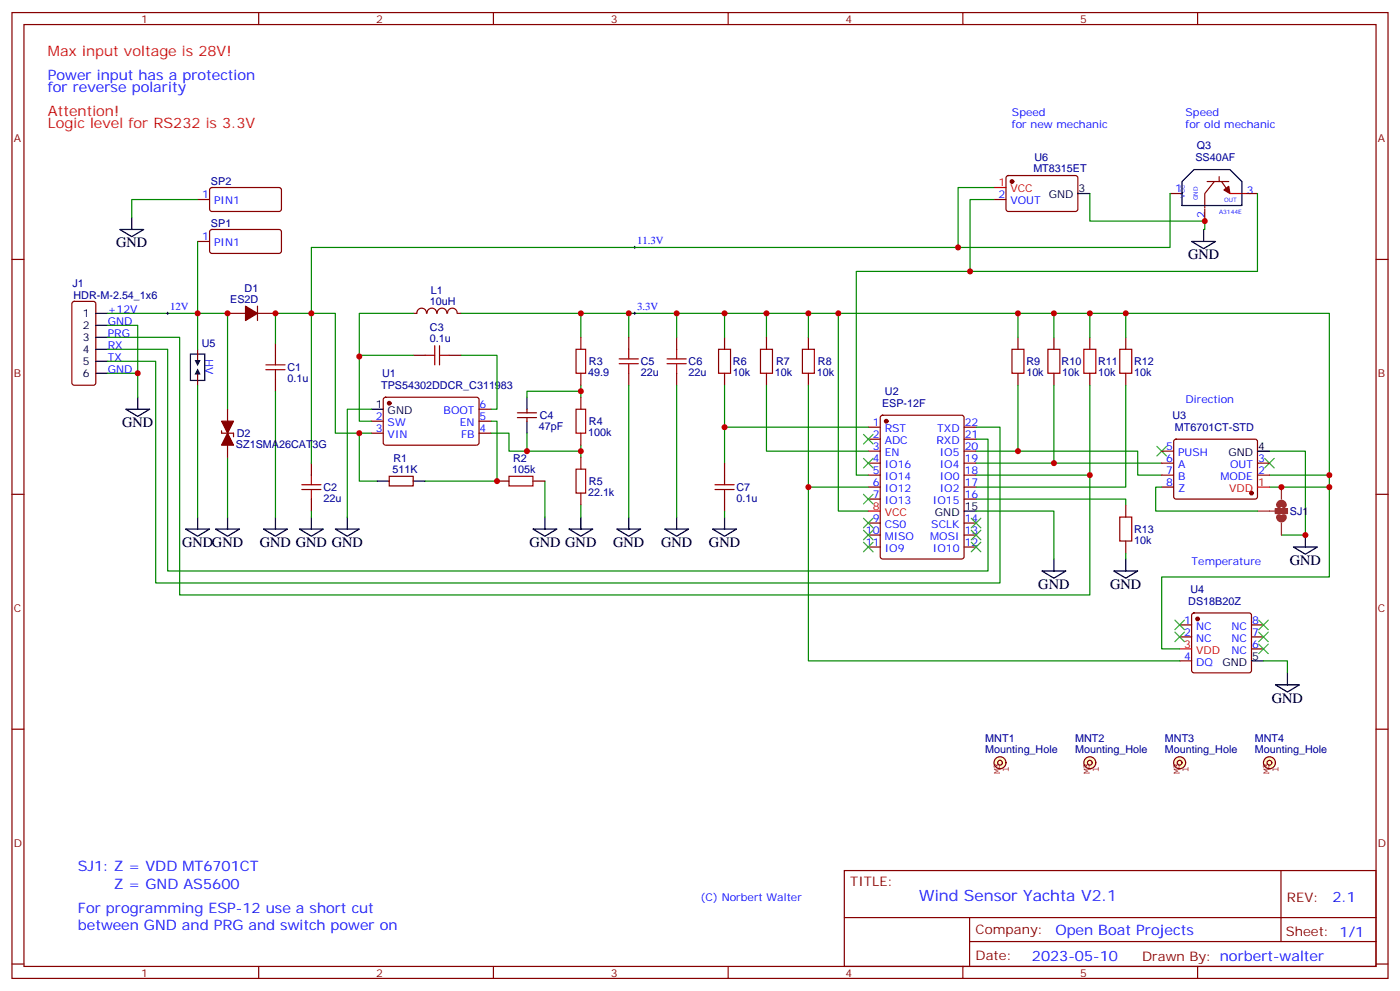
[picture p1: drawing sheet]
<svg xmlns="http://www.w3.org/2000/svg" width="412mm" height="292mm" viewBox="0 0 412 292" stroke-linecap="round" stroke-linejoin="round" font-family="sans-serif">
<g fill="none" stroke="#870000" stroke-width=".35">
<path d="M3.5 3.7h405.4v284.3h-405.4zM7.1 7.2h398.2v277.3h-398.2zM76.2 3.7v3.5M145.3 3.7v3.5M214.5 3.7v3.5M283.6 3.7v3.5M352.8 3.7v3.5M344.7 57h3.5M355.6 53.4h6.3M357.7 53.4l-2.8 3.6v4.2M359.1 52v1.4M359.8 53.4l2.5 3.6"/>
<path d="M366.9 57h3.5M3.5 76.4h3.6M354.9 61.6v3.5M405.3 76.4h3.6M21.4 88.9l.5-.2h5.6l.7 .5v23.5l-.4 .7h-5.9l-.7-.4v-23.6zM199.3 99.3v3.5M213.4 99.3v3.5M225.8 99.3v3.5M238.1 99.3v3.5M299.9 99.3v3.5M310.4 99.3v3.5M321 99.3v3.5"/>
<path d="M331.6 99.3v3.5M199.3 109.9v3.5M213.4 109.9v3.5M225.8 109.9v3.5M238.1 109.9v3.5M299.9 109.9v3.5M310.4 109.9v3.5M321 109.9v3.5M331.6 109.9v3.5M91.7 136.3v3.6M213.4 136.3v3.6M255.8 125.8h3.5"/>
<path d="M255.8 129.3h3.5M255.8 132.8h3.5M255.8 136.3h3.5M255.8 139.9h3.5M259.5 122.4l.5-.2h23.3l.6 .5 .1 41.2-.5 .6-23.5 .1-.7-.5v-41.2zM284 125.8h3.5M284 129.3h3.5M284 132.8h3.5M284 136.3h3.5M284 139.9h3.5M3.5 145.5h3.6M91.7 146.9v3.6"/>
<path d="M213.4 146.9v3.6M255.8 143.4h3.5M255.8 146.9h3.5M255.8 154h3.5M255.8 157.5h3.5M284 143.4h3.5M284 146.9h3.5M284 154h3.5M284 157.5h3.5M331.6 148.7v3.5M331.6 159.3v3.5M405.3 145.5h3.6"/>
<path d="M255.8 161h3.5M284 161h3.5M3.5 214.7h3.6M405.3 214.7h3.6M248.7 256.3h156.6v28.2h-156.6zM377.3 256.3v20.9M248.7 270.1h156.5M285.6 277.2h119.6M285.6 270.1v14.2M3.5 283.8h3.6M76.2 284.5v3.5M145.3 284.5v3.5"/>
<path d="M214.5 284.5v3.5M283.6 284.5v3.5M352.8 284.5v3.5M405.3 283.8h3.6"/>
</g>
<g fill="#870000" stroke="#870000" stroke-width=".35">
<path d="M360.5 55.9l1.4-1 .4 2.1z"/>
<circle cx="261.1" cy="124" r=".53"/>
</g>
<path d="M362.3 57h4.6M255.8 150.5h3.5" fill="none" stroke="#f00" stroke-width=".35"/>
<g fill="none" stroke="#000" stroke-width=".35">
<path d="M348.2 53.4l3.5-3.5h10.6l3.5 3.5v7.1h-17.6zM351 71.1h7.1l-3.6 2.1zM354.5 67.6v3.5M28.2 92.3h3.5M28.2 95.8h3.5M28.2 99.3h3.5M28.2 102.8h3.5M28.2 106.4h3.5M28.2 109.9h3.5M40.6 116.9v3.6M37 120.5h7.1l-3.5 2.1zM88.2 155.8h7l-3.5 2.1z"/>
<path d="M91.7 152.2v3.6M181.7 155.8h7l-3.5 2.1zM185.2 152.2v3.6M195.8 155.8h7l-3.5 2.1zM199.3 152.2v3.6M209.9 155.8h7.1l-3.6 2.1zM213.4 152.2v3.6M284 150.5h3.5M384.5 157.5v3.5M306.9 168.1h7.1l-3.6 2.1zM310.4 164.6v3.5M328.1 168.1h7l-3.5 2.1z"/>
<path d="M331.6 164.6v3.5M381 161h7.1l-3.6 2.2zM379.2 198.1v3.5M375.7 201.6h7.1l-3.6 2.1z"/>
</g>
<g fill="none" stroke="#a10000" stroke-width=".35">
<path d="M196.5 107.1h5.6M196.5 105.7h5.6M199.3 102.8v2.9M199.3 107.1v2.8M211.7 102.8h3.5v7.1h-3.5zM224 102.8h3.5v7.1h-3.5zM236.4 102.8h3.5v7.1h-3.5zM298.1 102.8h3.5v7.1h-3.5zM308.7 102.8h3.5v7.1h-3.5zM319.3 102.8h3.5v7.1h-3.5zM329.8 102.8h3.6v7.1h-3.6zM91.7 139.9v2.8"/>
<path d="M213.4 139.9v2.8M88.9 144.1h5.6M88.9 142.7h5.6M91.7 144.1v2.8M210.6 144.1h5.7M210.6 142.7h5.7M213.4 144.1v2.8M329.8 152.2h3.6v7.1h-3.6z"/>
</g>
<g fill="none" stroke="#008700" stroke-width=".35">
<path d="M321 57v8.1h33.9v2.5h-.4M370.4 57v22.9h-118.2v60h3.6M31.7 99.3h21.2v75.9h268.1v-35.3M31.7 95.8h8.9v14.1M185.2 99.3v-7h14.1v7M199.3 92.3h192.3v51.1h-17.7M213.4 92.3v7M225.8 92.3v7M238.1 92.3v7M246.9 92.3v58.2h8.9M299.9 92.3v7M310.4 92.3v7"/>
<path d="M321 92.3v7M331.6 92.3v7M31.7 109.9h8.9v7M31.7 102.8h17.7v65.3h241.6v-38.8h-3.5M31.7 106.4h14.2v65.2h248.7v-45.8h-7.1M199.3 113.4v38.8M213.4 113.4v22.9M225.8 113.4v19.4h30M238.1 113.4v30h17.7M299.9 113.4v19.4h-12.4M310.4 113.4v22.9h-22.9M321 113.4v26.5h-33.5"/>
<path d="M331.6 113.4v30h-44.1M213.4 125.8h42.4M299.9 132.8h35.2v7.1h7.1M310.4 136.3h31.8M373.9 132.8h10.6v24.7h-7M373.9 139.9h17.7M213.4 150.5v1.7M287.5 150.5h22.9v14.1M287.5 146.9h44.1v1.8M331.6 162.8v1.8"/>
</g>
<g fill="none" stroke="#3c3" stroke-width=".35">
<path d="M254.4 127.9l2.8 2.8M254.4 134.9l2.8 2.9M257.2 127.9l-2.8 2.8M257.2 134.9l-2.8 2.9M340.8 131.4l2.8 2.8M343.6 131.4l-2.8 2.8M372.5 134.9l2.9 2.9M375.4 134.9l-2.9 2.9M254.4 145.5l2.8 2.8M254.4 152.6l2.8 2.8M254.4 156.1l2.8 2.8M254.4 159.6l2.8 2.9"/>
<path d="M257.2 145.5l-2.8 2.8M257.2 152.6l-2.8 2.8M257.2 156.1l-2.8 2.8M257.2 159.6l-2.8 2.9M286.1 152.6l2.8 2.8M286.1 156.1l2.8 2.8M286.1 159.6l2.8 2.9M288.9 152.6l-2.8 2.8M288.9 156.1l-2.8 2.8M288.9 159.6l-2.8 2.9"/>
</g>
<circle cx="294.6" cy="224.5" r="1.76" fill="#ffffc2" stroke="#850000" stroke-width=".35"/>
<circle cx="294.6" cy="226.3" r=".18" fill="#850000"/>
<circle cx="294.6" cy="224.5" r=".71" fill="none" stroke="#850000" stroke-width=".35"/>
<circle cx="321" cy="224.5" r="1.76" fill="#ffffc2" stroke="#850000" stroke-width=".35"/>
<circle cx="321" cy="226.3" r=".18" fill="#850000"/>
<circle cx="321" cy="224.5" r=".71" fill="none" stroke="#850000" stroke-width=".35"/>
<circle cx="347.5" cy="224.5" r="1.76" fill="#ffffc2" stroke="#850000" stroke-width=".35"/>
<circle cx="347.5" cy="226.3" r=".18" fill="#850000"/>
<circle cx="347.5" cy="224.5" r=".71" fill="none" stroke="#850000" stroke-width=".35"/>
<circle cx="373.9" cy="224.5" r="1.76" fill="#ffffc2" stroke="#850000" stroke-width=".35"/>
<circle cx="373.9" cy="226.3" r=".18" fill="#850000"/>
<circle cx="373.9" cy="224.5" r=".71" fill="none" stroke="#850000" stroke-width=".35"/>
<path d="M186.6 72.8h.7M187 72.5v.7M49 92.3h.7M49.4 91.9v.7M186.6 92.3h.7M187 91.9v.7" fill="none" stroke="#000" stroke-width=".29"/>
<g fill="none" stroke="#870000" stroke-width=".35">
<path d="M58.2 58.7h3.5M62 55.4l.4-.2 20.1 .1 .4 .6-.1 5.9-.6 .5-20-.1-.5-.6v-5.7zM292.8 58.7h3.5M296.6 51.9l.4-.2h20.1l.4 .7-.1 9.4-.6 .5-20-.1-.5-.6v-9.2zM58.2 71.1h3.5M62 67.8l.4-.2h20.1l.4 .7-.1 5.9-.6 .4-20-.1-.5-.6v-5.6zM67 92.3h5.3M75.8 92.3h5.3M75.8 90.1v4.3M121.7 92.3h1.1M122.8 92.2a1.41 1.41 0 0 1 1.4-1.5 1.41 1.41 0 0 1 1.4 1.5M125.8 92.2a1.41 1.41 0 0 1 1.4-1.5 1.41 1.41 0 0 1 1.4 1.5"/>
<path d="M128.8 92.2a1.41 1.41 0 0 1 1.4-1.5 1.41 1.41 0 0 1 1.4 1.5M131.8 92.2a1.41 1.41 0 0 1 1.4-1.5 1.41 1.41 0 0 1 1.4 1.5M134.8 92.3h1M171.1 99.3v3.5M185.2 99.3v3.5M58.2 102.8v4.3M58.2 109.2v4.2M81.1 101.1v3.5M81.1 111.7v3.5M113.1 117.2l.5-.3 27.1 .1 .4 .7-.1 12.9-.6 .5-27.1-.1-.4-.6v-12.7zM121.7 104.6h3.5M132.3 104.6h3.5"/>
<path d="M171.1 109.9v3.5M171.1 116.9v3.6M185.2 109.9v3.5M65.3 126.8v.7h3.5v1.1M67 120.5v14.1M109.4 124h3.5M109.4 127.5h3.5M141.1 124h3.5M141.1 127.5h3.5M141.1 120.5h3.5M152.4 121.5h5.6M152.4 122.9h5.6"/>
<path d="M155.2 120.5v1M155.2 122.9v1.1M171.1 127.5v3.6M171.1 134.6v3.5M342.2 139.9h3.5M342.2 136.3h3.5M342.2 132.8h3.5M346 129.5l.4-.2h23.3l.5 .2 .2 .5v16.5l-.7 .4h-23.5l-.5-.7v-16.2zM370.4 139.9h3.5M370.4 136.3h3.5M114.7 140.2h7v2.9h-7zM146.4 141.6h3.5"/>
<path d="M157 141.6h3.5M171.1 145.2v3.5M342.2 143.4h3.5M347.5 184h3.5M347.5 187.5h3.5M347.5 194.6h3.5M351.2 180.7l.5-.3h16.2l.5 .3 .3 .5v16.2l-.3 .5-.5 .2h-16.2l-.5-.2-.2-.5v-16.2zM368.7 184h3.5M368.7 187.5h3.5M368.7 191h3.5"/>
</g>
<g fill="#870000" stroke="#870000" stroke-width=".35">
<path d="M72.3 90.1l3.5 2.2-3.5 2.1z"/>
<path d="M67 127.5l1.8 3.6h-3.5z"/>
<path d="M65.3 124h3.5l-1.8 3.5z"/>
<circle cx="352.8" cy="182.2" r=".53"/>
<circle cx="114.7" cy="118.7" r=".53"/>
<circle cx="368.7" cy="145.2" r=".53"/>
<circle cx="298.1" cy="53.4" r=".53"/>
</g>
<path d="M292.8 55.2h3.5M370.4 143.4h3.5M347.5 191h3.5" fill="none" stroke="#f00" stroke-width=".35"/>
<g fill="none" stroke="#000" stroke-width=".35">
<path d="M317.5 57h3.5M35.3 67.6h7l-3.5 2.1zM38.8 64v3.6M56.1 104.2h4.2v7.8h-4.2zM155.2 116.9v3.6M109.4 120.5h3.5M155.2 124v3.5M370.4 132.8h3.5M54.7 155.8h7l-3.5 2.1zM58.2 152.2v3.6M63.5 155.8h7.1l-3.6 2.1zM67 152.2v3.6"/>
<path d="M77.6 155.8h7.1l-3.6 2.1zM81.1 152.2v3.6M98.8 155.8h7l-3.5 2.1zM102.3 152.2v3.6M111.1 141.6h3.6M121.7 141.6h3.5M157 155.8h7l-3.5 2.1zM160.5 152.2v3.6M167.6 155.8h7l-3.5 2.1zM171.1 152.2v3.6M368.7 194.6h3.5"/>
</g>
<g fill="none" stroke="#008700" stroke-width=".35">
<path d="M58.2 58.7h-19.4v5.3M292.8 55.2h-10.6v17.6M292.8 58.7h-7v21.2M344.7 57v15.8h-253v63.5M58.2 71.1v31.7M31.7 92.3h35.3v28.2M121.7 92.3h-15.9v12.7M135.8 92.3h49.4M171.1 92.3v7M58.2 113.4v38.8M81.1 101.1v-8.8h17.7v35.2h10.6M81.1 115.2v37"/>
<path d="M121.7 104.6h-15.9v19.4h3.6M135.8 104.6h10.6v15.9h-1.8M171.1 115.2h-15.9v1.7M171.1 113.4v3.5M185.2 113.4v38.8M67 134.6v17.6M105.8 127.5v14.1h5.3M109.4 120.5h-7.1v31.7M144.6 124h1.8v17.6h-21.2M144.6 127.5h5.3v5.3h5.3M155.2 127.5v5.3h15.9M171.1 131.1v3.5"/>
<path d="M91.7 150.5v1.7M160.5 141.6v10.6M171.1 148.7v3.5M238.1 143.4v51.2h109.4M342.2 143.4h-1.8v7.1h30M391.6 143.4v26.5h-49.4v21.1h5.3M372.2 194.6h7v3.5"/>
</g>
<path d="M346.1 186.1l2.8 2.8M346.1 182.6l2.8 2.8M348.9 186.1l-2.8 2.8M348.9 182.6l-2.8 2.8M370.8 182.6l2.8 2.8M370.8 186.1l2.8 2.8M370.8 189.6l2.8 2.8M373.6 182.6l-2.8 2.8M373.6 186.1l-2.8 2.8M373.6 189.6l-2.8 2.8" fill="none" stroke="#3c3" stroke-width=".35"/>
<g fill="none" stroke="#a10000" stroke-width=".35">
<path d="M78.3 108.8h5.7M78.3 107.4h5.7M81.1 104.6v2.8M81.1 108.8v2.9M125.2 104.6h2.9M128.1 101.8v5.6M129.5 101.8v5.6M129.5 104.6h2.8M169.7 102.8h2.8v7.1h-2.8zM182.4 107.1h5.6M182.4 105.7h5.6M185.2 102.8v2.9"/>
<path d="M185.2 107.1v2.8M169.7 120.5h2.8v7h-2.8zM169.7 138.1h2.8v7.1h-2.8zM149.9 140.2h7.1v2.9h-7.1z"/>
</g>
<path d="M57.3 106h1.8l-.9 1.8zM58.2 108.5l.9 1.7h-1.8z" fill="#000"/>
<path d="M376.8 152.2a.71 .71 0 0 0 .7 .7 .71 .71 0 0 0 .7-.7M376.8 148.7a.71 .71 0 0 1 .7-.7 .71 .71 0 0 1 .7 .7" fill="none" stroke="#8c2424" stroke-width="1.8"/>
<path d="M370.4 150.5h5.3M375.7 149.8h3.5v1.4h-3.5zM377.5 143.4v3.5M377.5 154v3.5" fill="none" stroke="#8c2424" stroke-width=".35"/>
<path d="M375.7 149.8h3.5v1.4h-3.5z" fill="#8c2424" stroke="#8c2424" stroke-width=".35"/>
<g fill="#c00">
<circle cx="213.4" cy="125.8" r=".88"/>
<circle cx="391.6" cy="139.9" r=".88"/>
<circle cx="299.9" cy="132.8" r=".88"/>
<circle cx="310.4" cy="136.3" r=".88"/>
<circle cx="321" cy="92.3" r=".88"/>
<circle cx="310.4" cy="92.3" r=".88"/>
<circle cx="331.6" cy="92.3" r=".88"/>
<circle cx="321" cy="139.9" r=".88"/>
<circle cx="40.6" cy="109.9" r=".88"/>
<circle cx="225.8" cy="92.3" r=".88"/>
<circle cx="213.4" cy="92.3" r=".88"/>
<circle cx="246.9" cy="92.3" r=".88"/>
<circle cx="238.1" cy="92.3" r=".88"/>
<circle cx="299.9" cy="92.3" r=".88"/>
<circle cx="199.3" cy="92.3" r=".88"/>
<circle cx="238.1" cy="143.4" r=".88"/>
<circle cx="391.6" cy="143.4" r=".88"/>
<circle cx="185.2" cy="92.3" r=".88"/>
<circle cx="171.1" cy="92.3" r=".88"/>
<circle cx="171.1" cy="115.2" r=".88"/>
<circle cx="171.1" cy="132.8" r=".88"/>
<circle cx="155.2" cy="132.8" r=".88"/>
<circle cx="91.7" cy="92.3" r=".88"/>
<circle cx="146.4" cy="141.6" r=".88"/>
<circle cx="105.8" cy="105" r=".88"/>
<circle cx="105.8" cy="127.5" r=".88"/>
<circle cx="81.1" cy="92.3" r=".88"/>
<circle cx="58.2" cy="92.3" r=".88"/>
<circle cx="67" cy="92.3" r=".88"/>
<circle cx="354.9" cy="65.1" r=".88"/>
<circle cx="282.2" cy="72.8" r=".88"/>
<circle cx="285.8" cy="79.9" r=".88"/>
<circle cx="377.5" cy="143.4" r=".88"/>
<circle cx="384.5" cy="157.5" r=".88"/>
</g>
<text font-size="4.6" fill="#00f" x="270.8" y="265.3">Wind Sensor Yachta V2.1</text>
<g font-size="4.2" fill="#f00">
<text x="14.1" y="16.4">Max input voltage is 28V!</text>
<text x="14.1" y="34">Attention!</text>
<text x="14.1" y="37.6">Logic level for RS232 is 3.3V</text>
</g>
<g font-size="4.2" fill="#00f">
<text x="14.1" y="23.5">Power input has a protection</text>
<text x="14.1" y="27">for reverse polarity</text>
<text x="22.9" y="256.3">SJ1: Z = VDD MT6701CT</text>
<text x="33.5" y="261.6">Z = GND AS5600</text>
<text x="22.9" y="268.6">For programming ESP-12 use a short cut</text>
<text x="392.5" y="265.6">2.1</text>
<text x="22.9" y="273.9">between GND and PRG and switch power on</text>
<text x="310.9" y="275.1">Open Boat Projects</text>
<text x="304" y="282.9">2023-05-10</text>
</g>
<g font-size="4.2">
<text x="34.2" y="72.8">GND</text>
<text x="350" y="76.4">GND</text>
<text x="36" y="125.8">GND</text>
<text x="53.6" y="161">GNDGND</text>
<text x="76.6" y="161">GND GND GND</text>
<text x="155.9" y="161">GND GND</text>
<text x="180.6" y="161">GND</text>
<text x="194.7" y="161">GND</text>
<text x="208.8" y="161">GND</text>
<text x="379.9" y="166.3">GND</text>
<text x="305.9" y="173.4">GND</text>
<text x="327" y="173.4">GND</text>
<text x="374.6" y="206.9">GND</text>
</g>
<g font-size="3.9" fill="#800">
<text x="250.5" y="260.9">TITLE:</text>
<text x="379.1" y="265.6">REV:</text>
<text x="287.4" y="275.1">Company:</text>
<text x="378.7" y="275.7">Sheet: 1/1</text>
<text x="287.4" y="282.8">Date:</text>
<text x="336.4" y="282.8">Drawn By: norbert-walter</text>
</g>
<g font-size="3.2" fill="#800">
<text x="41.6" y="6.7">1</text>
<text x="110.8" y="6.7">2</text>
<text x="179.9" y="6.7">3</text>
<text x="249.1" y="6.7">4</text>
<text x="318.2" y="6.7">5</text>
<text x="4.1" y="41.8">A</text>
<text x="405.9" y="41.8">A</text>
<text x="4.1" y="110.9">B</text>
<text x="405.9" y="110.9">B</text>
<text x="4.1" y="180.1">C</text>
<text x="405.9" y="180.1">C</text>
<text x="4.1" y="249.2">D</text>
<text x="405.9" y="249.2">D</text>
<text x="41.6" y="287.5">1</text>
<text x="110.8" y="287.5">2</text>
<text x="179.9" y="287.5">3</text>
<text x="249.1" y="287.5">4</text>
<text x="318.2" y="287.5">5</text>
</g>
<g font-size="3.2" fill="#00f">
<text x="298.1" y="34">Speed</text>
<text x="349.2" y="34">Speed</text>
<text x="298.1" y="37.6">for new mechanic</text>
<text x="349.2" y="37.6">for old mechanic</text>
<text x="59.5" y="58.4">1</text>
<text x="294.1" y="58.4">2</text>
<text x="346.2" y="56.6">1</text>
<text x="367.2" y="57">3</text>
<text x="63" y="60.1">PIN1</text>
<text x="297.6" y="60.1">VOUT</text>
<text x="354.9" y="64.3" transform="rotate(-90 354.9 64.3)">2</text>
<text x="59.5" y="70.7">1</text>
<text x="187.7" y="72">11.3V</text>
<text x="63" y="72.5">PIN1</text>
<text x="31.7" y="92.3">+12V</text>
<text x="31.7" y="95.8">GND</text>
<text x="50.1" y="91.4">12V</text>
<text x="187.7" y="91.4">3.3V</text>
<text x="31.7" y="99.3">PRG</text>
<text x="31.7" y="102.8">RX</text>
<text x="31.7" y="106.4">TX</text>
<text x="60.6" y="105.7" transform="rotate(90 60.6 105.7)">HV</text>
<text x="31.7" y="109.9">GND</text>
<text x="349.2" y="118.7">Direction</text>
<text x="110.7" y="123.6">2</text>
<text x="114.2" y="125.4">SW</text>
<text x="130.7" y="121.9">BOOT</text>
<text x="135.4" y="125.4">EN</text>
<text x="141.3" y="123.6">5</text>
<text x="141.3" y="120.1">6</text>
<text x="257.1" y="125.4">1</text>
<text x="284.2" y="125.4">22</text>
<text x="110.7" y="127.2">3</text>
<text x="114.2" y="128.9">VIN</text>
<text x="135.8" y="128.9">FB</text>
<text x="141.3" y="127.2">4</text>
<text x="257.1" y="128.9">2</text>
<text x="260.6" y="127.2">RST</text>
<text x="260.6" y="130.7">ADC</text>
<text x="275.9" y="130.7">RXD</text>
<text x="276.1" y="127.2">TXD</text>
<text x="284.2" y="128.9">21</text>
<text x="257.1" y="132.5">3</text>
<text x="257.1" y="136">4</text>
<text x="260.6" y="134.2">EN</text>
<text x="260.6" y="137.8">IO16</text>
<text x="276.8" y="137.8">IO4</text>
<text x="276.8" y="134.2">IO5</text>
<text x="284.2" y="136">19</text>
<text x="284.2" y="132.5">20</text>
<text x="343.5" y="132.5">5</text>
<text x="343.5" y="136">6</text>
<text x="347" y="134.2">PUSH</text>
<text x="347" y="137.8">A</text>
<text x="362.3" y="137.8">OUT</text>
<text x="370.6" y="136">3</text>
<text x="257.1" y="139.5">5</text>
<text x="257.1" y="143.1">6</text>
<text x="260.6" y="141.3">IO14</text>
<text x="276.8" y="141.3">IO0</text>
<text x="284.2" y="143.1">17</text>
<text x="284.2" y="139.5">18</text>
<text x="343.5" y="139.5">7</text>
<text x="343.5" y="143.1">8</text>
<text x="347" y="141.3">B</text>
<text x="359.5" y="141.3">MODE</text>
<text x="370.6" y="139.5">2</text>
<text x="257.1" y="146.6">7</text>
<text x="260.6" y="144.8">IO12</text>
<text x="260.6" y="148.3">IO13</text>
<text x="274.8" y="148.3">IO15</text>
<text x="276.8" y="144.8">IO2</text>
<text x="284.2" y="146.6">16</text>
<text x="347" y="144.8">Z</text>
<text x="257.1" y="153.6">9</text>
<text x="260.6" y="155.4">CS0</text>
<text x="274.3" y="155.4">SCLK</text>
<text x="284.2" y="153.6">14</text>
<text x="255.1" y="157.2">10</text>
<text x="255.1" y="160.7">11</text>
<text x="260.6" y="158.9">MISO</text>
<text x="274" y="158.9">MOSI</text>
<text x="284.2" y="160.7">12</text>
<text x="284.2" y="157.2">13</text>
<text x="260.6" y="162.5">IO9</text>
<text x="274.8" y="162.5">IO10</text>
<text x="351" y="166.3">Temperature</text>
<text x="348.8" y="183.6">1</text>
<text x="352.3" y="185.4">NC</text>
<text x="362.8" y="185.4">NC</text>
<text x="368.8" y="183.6">8</text>
<text x="348.8" y="187.1">2</text>
<text x="352.3" y="188.9">NC</text>
<text x="362.8" y="188.9">NC</text>
<text x="368.8" y="190.7">6</text>
<text x="368.8" y="187.1">7</text>
<text x="348.8" y="194.2">4</text>
<text x="352.3" y="196">DQ</text>
<text x="362.8" y="192.4">NC</text>
<text x="206.4" y="265.1">(C) Norbert Walter</text>
</g>
<g font-size="3.2" fill="#000080">
<text x="304.7" y="47.5">U6</text>
<text x="352.1" y="47.5">SS40AF</text>
<text x="352.5" y="44">Q3</text>
<text x="304.4" y="50.6">MT8315ET</text>
<text x="62.2" y="54.6">SP2</text>
<text x="62.2" y="66.9">SP1</text>
<text x="21.4" y="84.5">J1</text>
<text x="21.7" y="88">HDR-M-2.54_1x6</text>
<text x="67.8" y="89.1">ES2D</text>
<text x="72.1" y="85.9">D1</text>
<text x="126.6" y="89.8">10uH</text>
<text x="126.9" y="86.4">L1</text>
<text x="126.7" y="100.7">0.1u</text>
<text x="126.7" y="97.5">C3</text>
<text x="59.4" y="102.2">U5</text>
<text x="173.5" y="107.4">R3</text>
<text x="188.7" y="107.5">C5</text>
<text x="202.8" y="107.5">C6</text>
<text x="215.9" y="107.5">R6</text>
<text x="228.6" y="107.4">R7</text>
<text x="241" y="107.4">R8</text>
<text x="302.3" y="107.5">R9</text>
<text x="312.7" y="107.5">R10</text>
<text x="323.5" y="107.5">R11</text>
<text x="334.1" y="107.5">R12</text>
<text x="84.7" y="112.4">0.1u</text>
<text x="84.7" y="109.3">C1</text>
<text x="112.6" y="111">U1</text>
<text x="173.2" y="110.7">49.9</text>
<text x="188.7" y="110.7">22u</text>
<text x="202.8" y="110.7">22u</text>
<text x="215.9" y="110.7">10k</text>
<text x="228.2" y="110.6">10k</text>
<text x="240.6" y="110.6">10k</text>
<text x="302.3" y="110.7">10k</text>
<text x="312.9" y="110.7">10k</text>
<text x="323.5" y="110.7">10k</text>
<text x="334.1" y="110.7">10k</text>
<text x="112.3" y="114.6">TPS54302DDCR_C311983</text>
<text x="259.8" y="119.8">ESP-12F</text>
<text x="260.7" y="116.3">U2</text>
<text x="159" y="123.3">C4</text>
<text x="173.5" y="125.1">R4</text>
<text x="345.4" y="123.4">U3</text>
<text x="69.5" y="131.9">SZ1SMA26CAT3G</text>
<text x="69.8" y="128.6">D2</text>
<text x="158.7" y="126.6">47pF</text>
<text x="173.2" y="128.4">100k</text>
<text x="346.1" y="126.9">MT6701CT-STD</text>
<text x="115.9" y="135.9">R1</text>
<text x="151.2" y="135.9">R2</text>
<text x="115.6" y="139.2">511K</text>
<text x="150.9" y="139.2">105k</text>
<text x="173.5" y="142.7">R5</text>
<text x="95.2" y="147.8">22u</text>
<text x="95.2" y="144.5">C2</text>
<text x="173.2" y="146">22.1k</text>
<text x="217" y="147.7">0.1u</text>
<text x="217" y="144.6">C7</text>
<text x="379.9" y="151.6">SJ1</text>
<text x="334.1" y="160.1">10k</text>
<text x="334.1" y="156.9">R13</text>
<text x="350" y="178.1">DS18B20Z</text>
<text x="350.7" y="174.5">U4</text>
<text x="290.2" y="221.7">Mounting_Hole</text>
<text x="290.2" y="218.5">MNT1</text>
<text x="316.7" y="221.7">Mounting_Hole</text>
<text x="316.7" y="218.5">MNT2</text>
<text x="343.2" y="221.7">Mounting_Hole</text>
<text x="343.2" y="218.5">MNT3</text>
<text x="369.6" y="221.7">Mounting_Hole</text>
<text x="369.6" y="218.5">MNT4</text>
</g>
<g font-size="3.2" fill="#f00">
<text x="294.1" y="54.9">1</text>
<text x="297.6" y="56.6">VCC</text>
<text x="370.6" y="143.1">1</text>
<text x="362.1" y="144.8">VDD</text>
<text x="257.1" y="150.1">8</text>
<text x="260.6" y="151.9">VCC</text>
<text x="348.8" y="190.7">3</text>
<text x="352.3" y="192.4">VDD</text>
</g>
<g font-size="3.2">
<text x="308.9" y="58.4">GND</text>
<text x="317.7" y="56.6">3</text>
<text x="24.4" y="93.3">1</text>
<text x="24.4" y="96.8">2</text>
<text x="24.4" y="100.4">3</text>
<text x="24.4" y="103.9">4</text>
<text x="24.4" y="107.4">5</text>
<text x="24.4" y="110.9">6</text>
<text x="110.7" y="120.1">1</text>
<text x="114.2" y="121.9">GND</text>
<text x="361.8" y="134.2">GND</text>
<text x="370.6" y="132.5">4</text>
<text x="275.4" y="151.9">GND</text>
<text x="284.2" y="150.1">15</text>
<text x="360.1" y="196">GND</text>
<text x="368.8" y="194.2">5</text>
</g>
<g font-size="2.8" fill="#840000">
<text x="297.2" y="227.2" transform="rotate(-90 297.2 227.2)">1</text>
<text x="323.7" y="227.2" transform="rotate(-90 323.7 227.2)">1</text>
<text x="350.1" y="227.2" transform="rotate(-90 350.1 227.2)">1</text>
<text x="376.6" y="227.2" transform="rotate(-90 376.6 227.2)">1</text>
<text x="294.5" y="228" transform="rotate(-90 294.5 228)">M3</text>
<text x="321" y="228" transform="rotate(-90 321 228)">M3</text>
<text x="347.4" y="228" transform="rotate(-90 347.4 228)">M3</text>
<text x="373.9" y="228" transform="rotate(-90 373.9 228)">M3</text>
</g>
<g font-size="1.8" fill="#00f">
<text x="349" y="58.2" transform="rotate(-90 349 58.2)">VCC</text>
<text x="352.8" y="58.9" transform="rotate(-90 352.8 58.9)">GND</text>
<text x="360.6" y="59.5">OUT</text>
<text x="359.1" y="63">A3144E</text>
</g>
</svg>
